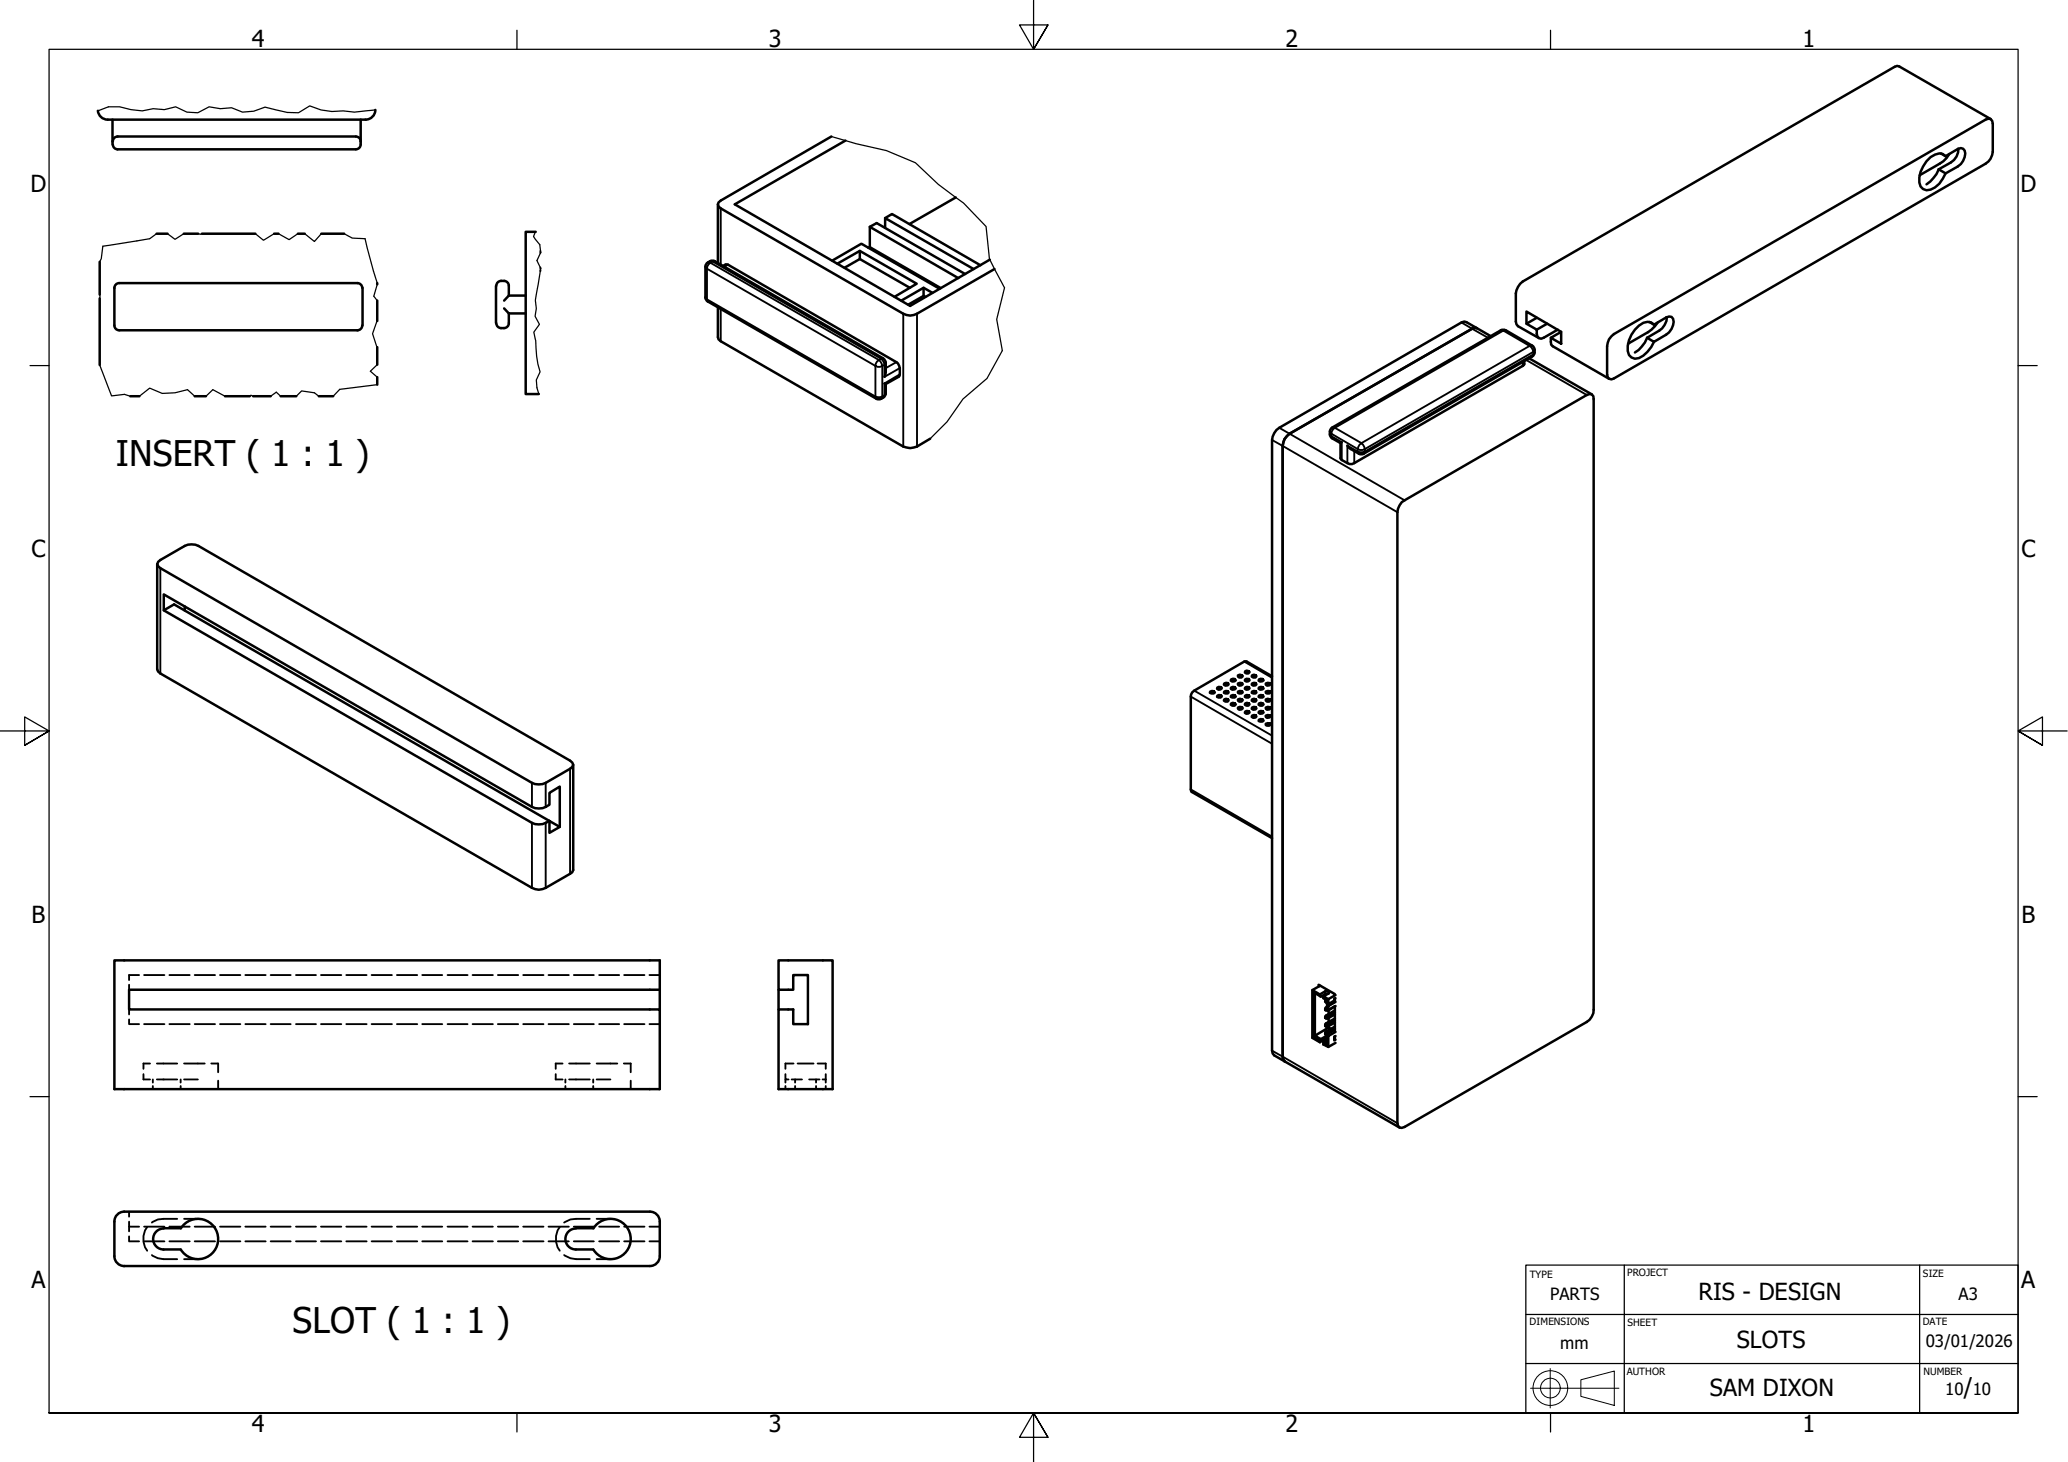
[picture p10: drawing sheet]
<svg xmlns="http://www.w3.org/2000/svg" width="420mm" height="297mm" viewBox="0 0 420 297" stroke-linecap="round" stroke-linejoin="round" font-family="sans-serif">
<!-- layer: Hidden (ISO) -->
<g fill="none" stroke="#000" stroke-width=".38">
<path d="M109.8 51v.1M109.8 51.2v.2M109.8 54.3v.3M109.8 54.8v.3M28.3 198.1h-2.1v1M29.3 198.1h4.1M34.4 198.1h4.1M39.6 198.1h4.1M44.7 198.1h4.1M49.8 198.1h4.2M55 198.1h4.1M60.1 198.1h4.1"/>
<path d="M65.2 198.1h4.1M70.4 198.1h4.1M75.5 198.1h4.1M80.6 198.1h4.2M85.8 198.1h4.1M90.9 198.1h4.1M96 198.1h4.1M101.2 198.1h4.1M106.3 198.1h4.1M111.4 198.1h4.2M116.6 198.1h4M121.7 198.1h4.1"/>
<path d="M126.8 198.1h4.1M132 198.1h2M26.2 207.1v1h2.1M26.2 200.1v1M26.2 205.1v1M29.1 218.2v1.1h1.4M29.3 208.1h4.1M30.5 216.1h-1.4v1.1M31.1 219.3v.6M31.9 216.1h4.1M31.9 219.3h4.1M34.4 208.1h4.1"/>
<path d="M36.7 219.3v.6M37.4 216.1h4.2M37.4 219.3h2.8M39.6 208.1h4.1M42.9 216.1h1.4v1.8M44.3 219.6v1.7M44.7 208.1h4.1M49.8 208.1h4.2M55 208.1h4.1M60.1 208.1h4.1M65.2 208.1h4.1M70.4 208.1h4.1"/>
<path d="M75.5 208.1h4.1M80.6 208.1h4.2M85.8 208.1h4.1M90.9 208.1h4.1M96 208.1h4.1M101.2 208.1h4.1M106.3 208.1h4.1M111.4 208.1h4.2M112.9 218.2v1.1h1.4M114.3 216.1h-1.4v1.1M114.9 219.3v.6M115.6 216.1h4.2"/>
<path d="M115.6 219.3h4.2M116.6 208.1h4M120.5 219.3v.6M121.2 216.1h4.2M121.2 219.3h2.8M121.7 208.1h4.1M126.7 216.1h1.4v1.8M126.8 208.1h4.1M128.1 219.6v1.7M132 208.1h2M159.6 218.2v1.1h.6M159.6 219.3v.6"/>
<path d="M160.8 219.3h2.1M161.2 216.1h-1.6v1.1M161.5 219.3v.6M162.1 216.1h3.2M164.4 219.3h2.1M165.8 219.3v.6M166.1 216.1h1.7v1.1M167.1 219.3h.7M167.8 218.2v1.7M31.1 220.6v.7M36.7 220.6v.7M114.9 220.6v.7"/>
<path d="M120.5 220.6v.7M159.6 220.6v.7M161.5 220.6v.7M165.8 220.6v.7M167.8 220.6v.7M26.2 251.2v1h2.1M26.2 248.2v2M26.2 246.2v1M26.2 249.2h2.1M29.3 249.2h4.1M29.3 252.2h4.1M29.9 249.3a4 4 0 0 0 0 4.8"/>
<path d="M30.9 255l1.2 .6 1.1 .2h2.8M34.4 249.2h4.1M34.4 252.2h4.1M36 247.6l-3.9 .2-1.2 .6M37.4 247.6h2.8M37.4 255.8h2.8M39.6 249.2h4.1M39.6 252.2h4.1M44.7 249.2h4.1M44.7 252.2h4.1M49.8 249.2h4.2M49.8 252.2h4.2"/>
<path d="M55 249.2h4.1M55 252.2h4.1M60.1 249.2h4.1M60.1 252.2h4.1M65.2 249.2h4.1M65.2 252.2h4.1M70.4 249.2h4.1M70.4 252.2h4.1M75.5 249.2h4.1M75.5 252.2h4.1M80.6 249.2h4.2M80.6 252.2h4.2"/>
<path d="M85.8 249.2h4.1M85.8 252.2h4.1M90.9 249.2h4.1M90.9 252.2h4.1M96 249.2h4.1M96 252.2h4.1M101.2 249.2h4.1M101.2 252.2h4.1M106.3 249.2h4.1M106.3 252.2h4.1M111.4 249.2h4.2M111.4 252.2h4.2"/>
<path d="M113.7 249.3a4 4 0 0 0 0 4.8M114.6 255l1.3 .6 1.1 .2h2.8M116.6 249.2h4M116.6 252.2h4M119.8 247.6l-3.9 .2-1.3 .6M121.2 247.6h2.8M121.2 255.8h2.8M121.7 249.2h4.1M121.7 252.2h4.1M126.8 249.2h4.1M126.8 252.2h4.1M132 249.2h2"/>
<path d="M132 252.2h2"/>
</g>
<!-- layer: Visible (ISO) -->
<g fill="none" stroke="#000" stroke-width=".51">
<path d="M19.9 22.5a2 2 0 0 0 2 1.8h52.4M22.9 24.3v5M22.9 29.4a.98 .98 0 0 0 1 .9M23.9 27.7h48.4a.98 .98 0 0 1 1 1M23.9 27.7a.98 .98 0 0 0-1 1M73.3 29.4a.98 .98 0 0 1-1 .9h-48.4M73.3 24.3v5M76.3 22.3a2 2 0 0 1-2 2M168.9 27.7l-22.5 13.1-.4 .3-.1 .4 .1 .5 .4 .3 37.1 21.4a2.75 2.75 0 0 0 2.8 0l15.8-9M171.8 28.6l-22.5 12.9 35.6 20.7 16.2-9.4M393.9 34.4a6.9 6.9 0 0 1-2.5 3.1M394.3 31.2l1 .5"/>
<path d="M395.3 31.7l2.5-1.4 .6-.2 .4 .1a1.88 1.88 0 0 1 0 2.5l-.4 .6-.6 .5-2.5 1.4-1.4-.8M395.3 31.7l-.6-.4a3.3 3.3 0 0 0-3.3 1.5 5.4 5.4 0 0 0-1.2 5.1 1.89 1.89 0 0 0 2.9 .2l.9-.8 1.3-2.1M396 31.3l-1.2 1.5-4.8 2.8M397.9 30.2a3.2 3.2 0 0 1-1.5 2.8l-2.5 1.4M404.4 24.2l-18.5-10.7-.5-.1-76 43.8a3.6 3.6 0 0 0-1.4 2.4v5.7l.1 .6 .3 .4 4.3 2.4M20.3 53.2v6.7M23.2 58.5v7.6M24.2 57.5a.98 .98 0 0 0-1 1M24.3 57.5h48.3a.98 .98 0 0 1 1 1M31.8 47.5h2.2M37.3 47.5h3M41 47.5h10.9"/>
<path d="M55.7 47.5h.9M60.5 47.5h1.4M65.3 47.5h4.6M73.7 58.5v7.6M76.6 57.5v.3M100.8 58.1v7.5M101.8 57.1h.6M101.8 57.1a.98 .98 0 0 0-1 1M102.4 57.1a.98 .98 0 0 1 1 1M103.4 58.1v2l-1 1M108.8 47.1h-2v33h2.7M143.8 53.3l-.3 .4-.2 .5v6.2"/>
<path d="M143.8 53.3l.7-.3 .7 .1 34.3 19.7M145.9 41.5v12M146.9 54l.7-.3 .3 .1 34.2 19.8a2.44 2.44 0 0 1 .5 3l-2.6 1.4M169.1 52.9l5.9-3.4 15.9 9.2M170.1 53.6l4.6-2.6 11.5 6.6-4.5 2.7M174.7 51v1.6l10.1 5.9M174.7 52.6l-3.1 1.8M176.7 50.2v-4.1l18 10.4M176.7 50.2l-.3 .1M176.7 50.2l14.4 8.3M176.7 46.1l1.4-.8 18 10.4M179.8 46.3v-2l18 10.4"/>
<path d="M179.8 44.3l1.4-.8 18 10.4M187.6 58.5v1.6l.4 .2M189.4 59.5l-1.8-1-4.5 2.6M194.2 40.1l-9.4 5.4M20.3 60.6v13.6M23.2 66.1a.98 .98 0 0 0 1 1M73.6 66.1a.98 .98 0 0 1-1 1h-48.3M76.6 61.1v4.1M76.6 70.5v3.6M76.6 76.6v1.6M100.8 65.7a.98 .98 0 0 0 1 1M101.8 66.7h.6"/>
<path d="M102.4 62.7l1 1h3.4M103.4 65.7a.98 .98 0 0 1-1 1M103.4 63.7v1.9M103.4 60.1h3.4M143.3 60.4l.2 .5 .3 .4M143.8 61.3l34.2 19.7a1.41 1.41 0 0 0 2-1.1M145.9 62.5v6l.1 .4 .4 .4 37.1 21.4a3.2 3.2 0 0 0 2.8 0l2.7-1.6M179.5 72.9l.3 .3 .2 .5M179.7 77.9l.3 .1M180 73.7v1.9l-.3 1M180 78v1.9M187.6 60.1l-3.1 1.8"/>
<path d="M300 66.7l-.4-.1-.5 .2-37.1 21.3a3 3 0 0 0-1.4 2.5v124.1l.4 .9M302.9 68.3l-5-2.8-.4-.2-.6 .2-37 21.4a3.3 3.3 0 0 0-1.5 2.5v124.1l.2 .5 .3 .4 2.1 1.2M305.9 67.1l-.5-.1-.5 .1-34.2 19.8M305.9 67.1l5.4 3.1M309.7 73.4l-.1 .8-.2 .1-34.7 20a3.2 3.2 0 0 1-2.3-1.2v-3.1M310.7 72.8l12.7 7.3M311.3 72.4l-34.2 19.8-.5 .1-.5-.1M311.3 70.2l.4 .4 .1 .5M311.8 71.1v.7l-.5 .6M312.2 64.6l-2.1 1.2M314.3 65.8l-2.1 1.2M315.1 68.6l.1 1.4 .3 .3 11.4 6.6"/>
<path d="M315.1 68.6l2.1-1.2v2.4zM316.5 67l-2.9 1.6-.5 .2-.4-.1-.3-.3-.2-1.4-2.1-1.2v-2.5l7.1 4.1M327.4 68.3l.5-.4 75.5-43.6 .6-.2 .4 .1 .3 .4 .2 .5v5.7a3.1 3.1 0 0 1-1.5 2.5l-76 43.8-.5-.2-.3-.3-.1-.5v-5.8l.4-1.4zM334.6 68.6a6.3 6.3 0 0 1-2.4 3M335.1 65.4l.9 .6M336 66a2.08 2.08 0 0 0-3 .2 5.6 5.6 0 0 0-2 5.9 1.84 1.84 0 0 0 2.9 .1l1.6-1.7 .5-1M336 66l2.5-1.5 .6-.2 .5 .1a1.9 1.9 0 0 1 0 2.5l-.5 .6-.6 .5-2.5 1.5-1.4-.9M336.8 65.5l-.6 .8-1.4 1.2-4 2.3M338.6 64.4a3.4 3.4 0 0 1-1.5 2.8l-2.5 1.4M26.5 80.5h1.8M39.6 80.5h2.2M45.7 80.5h5"/>
<path d="M51.4 80.5h3.6M57 80.5h3.2M64.8 80.5h2.9M270.7 86.9a1.46 1.46 0 0 0 0 2.2M270.7 89.1l1.7 .9M272.6 89.8l-.2 .2M273.7 90.5l.4 .5 2 1.2M31.9 114.6v21.4l.2 .4 .5 .4 75.5 43.6a2.75 2.75 0 0 0 2.8 0l4.9-2.9 .5-.3 .2-.4v-21.4M32.1 114.2l5.4-3.3a3.2 3.2 0 0 1 2.8 0l75.5 43.6 .5 .4 .2 .5-.2 .4-.5 .4-4.9 2.9a3.2 3.2 0 0 1-2.8 0l-75.5-43.7-.5-.4-.2-.4zM284.8 102l37.6-21.8 .6-.1h.4l.3 .4 .1 124.7a3 3 0 0 1-1.4 2.4l-37 21.4-.6 .2-.4-.1-.4-.4-.1-.5v-124.1l.1-.7zM33.3 124l2.1-1.2 76.2 44v2.4l2.1-1.2-2.1-1.2a3.5 3.5 0 0 1-3.5 .4l-74.8-43.2v-3.2l74.8 43.1a3.4 3.4 0 0 0 3.5-.4v-2.4l2.1-1.3v8.2M37.5 123.2v.8"/>
<path d="M247.3 139.7l.8-.1 .1 .3-.6 .2-.3-.2zM248.7 138.9l.8-.1 .1 .3-.2 .1-.4 .1-.3-.2zM250.1 139.7l.8-.1 .2 .3-.7 .2-.3-.2zM250.1 138h.8l.2 .2-.7 .3-.3-.2zM251.5 138.9l.8-.1 .2 .3-.7 .2-.3-.2zM251.5 137.2l.4-.1 .4 .1 .2 .2-.3 .3h-.4l-.3-.2zM253 136.4l.3-.1 .4 .1 .2 .2-.3 .2h-.4l-.3-.2zM253 138h.7l.2 .2-.7 .3-.3-.2zM253 139.7l.7-.1 .2 .3-.7 .2-.3-.2zM254.4 137.2l.4-.1 .5 .3-.2 .3h-.5l-.3-.2zM254.4 138.9l.7-.1 .2 .3-.2 .1-.5 .1-.3-.2zM255.8 139.7l.7-.1 .2 .3-.7 .2-.3-.2z"/>
<path d="M255.8 138h.7l.2 .2-.7 .3-.3-.2zM257.2 138.9l.8-.1 .1 .3-.7 .2-.2-.2zM258.4 137.4l-5.1-3h-.5l-10.2 5.9-.3 .3-.4 .9 .1 19.2 16.4 9.6M245.9 140.5l.7-.1 .2 .3-.2 .2h-.5l-.3-.1zM247.3 141.3h.8l.1 .2-.2 .2h-.4l-.3-.1zM248.7 142.1l.4-.1 .5 .3-.2 .2h-.4l-.3-.1zM248.7 140.5l.8-.1 .1 .3-.2 .2h-.4l-.3-.1zM250.1 141.3h.8l.2 .2-.3 .2h-.4l-.3-.1zM250.1 142.9l.4-.1 .6 .3-.3 .3h-.4l-.3-.2zM251.5 140.5l.8-.1 .2 .3-.3 .2h-.4l-.3-.1zM251.5 143.7h.8l.2 .2-.7 .3-.3-.2zM251.5 142.1l.4-.1 .4 .1 .2 .2-.3 .2h-.4l-.3-.1z"/>
<path d="M253 142.9l.3-.1 .4 .1 .2 .2-.3 .3h-.4l-.3-.2zM253 144.6l.7-.1 .2 .3-.7 .2-.3-.2zM253 141.3h.7l.2 .2-.3 .2h-.4l-.3-.1zM254.4 140.5l.7-.1 .2 .3-.2 .2h-.5l-.3-.1zM254.4 145.4l.7-.1 .2 .3-.2 .2h-.5l-.3-.1zM254.4 142.1l.4-.1 .5 .3-.2 .2h-.5l-.3-.1zM254.4 143.7h.7l.2 .2-.2 .2-.5 .1-.3-.2zM255.8 141.3h.7l.2 .2-.2 .2h-.5l-.3-.1zM255.8 142.9l.4-.1 .5 .3-.2 .3h-.5l-.3-.2zM255.8 146.2h.7l.2 .2-.2 .2h-.5l-.3-.1zM255.8 144.6l.7-.1 .2 .3-.7 .2-.3-.2zM257.2 143.7h.8l.1 .2-.7 .3-.2-.2z"/>
<path d="M257.2 147.1l.8-.1 .1 .2-.2 .2h-.5l-.2-.1zM257.2 145.4l.8-.1 .1 .3-.7 .2-.2-.1zM257.2 142.1l.4-.1 .4 .1 .1 .2-.2 .2h-.5l-.2-.1zM257.2 140.5l.8-.1 .1 .3-.2 .2h-.5l-.2-.1zM158.2 195.1h11v26.2h-11v-16.2h3v3h2.9v-10h-2.9v3h-3zM134 201.1h-107.8v4h107.8v16.2h-110.8v-26.2h110.8v10M158.2 201.1v4M261 215.6l23.4 13.5M266.6 201.2l1.6 .8v.4l-1.4-.9v9.1M267.1 201.8v8.6l-.3 .2 1.4 .8M267.9 200.5v-.4l3.3 1.9v.1M268.2 202l1-.6h.7l.2 .3-.2 .2-1 .5 1 .6"/>
<path d="M268.2 200.3l-1.6 .9v9.7l1.6 .9M268.9 202.4v.4l.7 .4v1.9l.3 .1M269.2 209.9l.2 .1v.2l-.2-.1zM269.2 203.3l.2 .1v.3l-.2-.1zM269.2 206.6l.2 .3zM269.2 208.2l.2 .1v.3l-.2-.1zM269.2 205l.2 .3-.2-.1zM269.4 209.6l-.2 .3M269.4 203.1l-.2 .2M269.4 206.4l-.2 .2M269.4 207.9l-.2 .3M269.4 204.7l-.2 .3"/>
<path d="M269.4 210l.3-.2v.3M269.4 210.2h.2M269.4 203.7h.2M269.4 206.9h.3M269.4 208.6h.3M269.4 205.3h.3M269.6 210.6l-1.2 .5-.2 .7 1-.7h.4M269.6 204.6l-.2 .1 .2 .1M269.6 203.4h-.2M269.6 211.3l-.6 .3M269.6 210.4l.3 .1M269.6 205l-.2 .1"/>
<path d="M269.7 205.2v.1l1.5-.8v5.1M269.7 204.4h.2M269.8 201.9h-.3l-1.1 .6-.2-.1M269.9 208.5v.3l.5 .2M269.9 208.8l-2.8 1.6 1.3 .7M269.9 205.2v.8M269.9 206.8v.8M271 203.3v.3l-1.3 .8v-.5l.2 .1M271.2 209l-1.5 .8-.3-.2M271.2 209.2l-1.6 1v2.1l-.7-.5 .1-.2 .6 .2M271.2 205.3l-1.8 1.1 .3 .2 1.5-.9M271.2 206.1l-1.5 .8v-.3l-.3 .1"/>
<path d="M271.2 206.9l-1.8 1 .3 .3 1.5-.9M271.2 207.8l-1.5 .8v-.4l-.3 .1M271.2 202.9v.6M271.2 210.6v.6M271.2 208.6l-1.8 1M271.2 210.9h-.1M271.2 203.1l-.1 .1M271.3 209.7l-1.4 .8v2.2l-1-.5v-.4M271.3 210.5l-.2 .1v.8l.2-.1M271.3 202.2l-1.4 .8v1l1.2-.7v-.4l.2-.1M271.3 203.6l-1.4 .8v.8l1.4-.8M271.3 211.9l-1.4 .8"/>
<path d="M23.2 248.2v7M23.2 255.2a2 2 0 0 0 2 2M25.2 257.2h106.8M25.2 246.2h106.8M25.2 246.2a2 2 0 0 0-2 2M33.2 249.5h3.5M36.7 249.6a4.1 4.1 0 0 1 6.2-1 4.1 4.1 0 0 1 0 6.2 4.1 4.1 0 0 1-6.2-.9h-3.5a2.13 2.13 0 0 1-2.1-2.2 2.13 2.13 0 0 1 2.1-2.1M117 249.6a2.13 2.13 0 0 0-2.1 2.1 2.13 2.13 0 0 0 2.1 2.2M117 249.5h3.5M117 253.9h3.5M120.6 249.6a4.1 4.1 0 0 1 6.1-1 4.1 4.1 0 0 1 0 6.2 4.1 4.1 0 0 1-6.1-.9M132 246.2a2 2 0 0 1 2 2"/>
<path d="M134 255.2a2 2 0 0 1-2 2M134 248.2v7"/>
</g>
<!-- layer: Visible Narrow (ISO) -->
<g fill="none" stroke="#000" stroke-width=".38">
<path d="M143.8 53.3l.5 .1-.3 .3-.4 .9-.3-.4M144.3 53.1h.9M144.3 53.4l.5-.3 34.2 19.8-.4 .2zM146.4 42.3v11.5M147.9 53.8l-.7 .4M143.3 60.4l.5 .9M146.4 62.8v6.5M177.9 74.3l-34.3-19.7v6.2l34.3 19.8M177.9 74.3v6.3M178.2 73.5l.4-.4 .3 .4 .4 .8-.5 .2-.9-.2zM179.5 72.8l-.5 .1 .6 .7 .1 .6 .3-.5M180 79.9l-.5 .9"/>
<path d="M182.1 73.6l-2.1 1.2M182.8 74.8l-3.1 1.8v-2.4l-.4 .1v6.3l.4-.3v-2.4l3.1-1.8M183.5 63.7v27M186.3 63.7v27M296.9 65.5l5.4 3.1M304.9 67.1h1M309.4 73.5v.8M310.1 73.1l12.3 7.1M311.3 70.2l-.5 .1 .3 .3 .4 .9 .3-.4M311.8 71.6l-.5 .8M177.9 80.6l.2 .4M177.9 80.6l.4 .1 1-.1-.2 .4"/>
<path d="M258.4 89.4l25.5 14.7M259.9 86.9l25.5 14.7M270.2 88.3l.5 .8M270.7 86.9h.5M271.2 86.9l-.4 .3-.3 .9-.3-.4M271.2 86.9l34.2-19.7 5.4 3.1-34.2 19.7M271.2 86.9l5.4 3.1M272.6 93.5v-3.7l-2.1-1.2v-.5l5.3 3.1v.5l-2.1-1.2v3.6M275.1 91.7v2.4M276.1 92.2l-.3-.5 .5 .2 1-.2-.2 .5M276.2 90.3l.4-.3 .3 .3 .4 .9-.4 .2h-.6l-.5-.2zM277.3 91.2l34.2-19.7v.5l-34.2 19.7z"/>
<path d="M32.6 115.4v21.4M252.8 134.4l5.6 3.3M108.1 159.1v4.8M110.9 159.1v4.8M115.8 156.2v21.3M241.9 141.5l16.5 9.6M242.6 140.3l15.8 9.2M108.1 167.2v13.2M110.9 167.2v13.2M241.9 160.4l16.5 9.6M258.4 213.5l25.5 14.7M269.2 201.4v.6"/>
<path d="M269.2 210.6v.5"/>
</g>
<!-- layer: Break Line (ISO) -->
<g fill="none" stroke="#000" stroke-width=".25">
<path d="M76.3 22.3l-4.3 .5-2.3-.3-2.3 .2-2.2-.4-2.3-.8-2.3 1.4-2.2-.1-4.6-1-2.2 .8-2.3 .2-2.2-.9-2.3 .2-2.3-.4-2.3 1.2-2.2-.1-2.3-1.1-2.3 .6-2.3-.2-2.2 .4-2.3-.2-2.3-.6h-2.3l-2.1 .8M168.9 27.7l5 1.5 6.2 1.4 5.9 2.5 4.6 4.4 5.2 3.8 4.5 4.7 .7 6.8 3.1 5.7-1.6 6.4 1.1 6.3-3.1 5.7-4.9 4.2-3.2 4.6-3.4 3.4M20.3 59.9v.7M31.8 47.5l-1.4 1-9.5 1.5-.3 2.6-.3 .6M34 47.5l1.6 1.1 1.7-1.1M40.3 47.5l.4 .1 .3-.1M51.9 47.5l1.6 1.3 2.2-1.3M56.6 47.5l2.1 1.2 1.8-1.2M61.9 47.5l2 1.6 1.4-1.6M69.9 47.5l1.7 .9 2.6 .1 2.4 9M76.6 57.8l-.7 2.4 .7 .9M108.8 47.1l-.4 1 1.3 1.6 .2 1.6-.8 1.6 .8 1.6-.9 4.9a6 6 0 0 0 0 3.3l-.3 1.5 .9 1.7-1.1 1.6 .3 1.6a20.6 20.6 0 0 0 .9 6.5l-.7 1.6 .1 1.6 .4 1.3"/>
<path d="M20.3 74.2l2.4 6.2 2.6-.3 1.2 .4M76.6 78.2l-7.6 .9-1.3 1.4M76.6 65.2l-.9 2.6 .9 2.7M76.6 74.1l-1.4 1.3 1.4 1.2M28.3 80.5l2.1-1.6 2.6 1 2.6-.1 2.5-.6 1.5 1.3M41.8 80.5l1.4-1.3 2.5 1.3M50.7 80.5l.3-.2 .4 .2M55 80.5l1.1-.8 .9 .8M60.2 80.5l1.1-1.1 2.6 .4 .9 .7"/>
</g>
<!-- layer: Centerline (ISO) -->
<g fill="none" stroke="#000" stroke-width=".25">
<path d="M105 6.1v3.9M210 0v10l-2.9-4.9h5.8l-2.9 4.9 2.9-4.9M315 6.1v3.9M6.1 74.3h3.9M410 74.3h3.9M0 148.5h10l-5-2.8v5.7l5-2.9-5 2.9M420 148.5h-10l5-2.8v5.7l-5-2.9 5 2.9M6.1 222.8h3.9M410 222.8h3.9M10 287.1v-277.1h400v277.1h-400h400M105 287.1v3.8M212.9 292l-2.9-4.9 2.9 4.9h-5.8l2.9-4.9v9.9"/>
<path d="M315 287.1v3.8"/>
</g>
<!-- layer: Title (ISO) -->
<g fill="none" stroke="#000" stroke-width=".2">
<path d="M315 278.1v4h13.9M311 282.1h4v4M321.2 280.3l6.8-1.7v6.9l-6.8-1.8z"/>
<circle cx="315" cy="282" r="3.5"/>
<circle cx="315" cy="282" r="2"/>
</g>
<path d="M330 257h-20v30.1h20M390 257h20v30.1h-80M310 277h100M310 267.1h20v20M410 267.1h-80v-10.1h60v30.1" fill="none" stroke="#000" stroke-width=".25"/>
<g font-size="7.2">
<text x="23.6" y="94.7">INSERT ( 1 : 1 )</text>
<text x="59.4" y="270.9">SLOT ( 1 : 1 )</text>
</g>
<g font-size="4.8">
<text x="51.2" y="9.6">4</text>
<text x="156.2" y="9.6">3</text>
<text x="261.2" y="9.6">2</text>
<text x="366.2" y="9.6">1</text>
<text x="6.2" y="38.9">D</text>
<text x="410.5" y="38.9">D</text>
<text x="6.4" y="113.1">C</text>
<text x="410.7" y="113.1">C</text>
<text x="6.4" y="187.4">B</text>
<text x="410.7" y="187.4">B</text>
<text x="6.4" y="261.7">A</text>
<text x="410.7" y="261.7">A</text>
<text x="345.1" y="264.1">RIS - DESIGN</text>
<text x="352.9" y="273.8">SLOTS</text>
<text x="347.4" y="283.6">SAM DIXON</text>
<text x="399" y="283.4">/</text>
<text x="51.2" y="290.9">4</text>
<text x="156.2" y="290.9">3</text>
<text x="261.2" y="290.9">2</text>
<text x="366.2" y="290.9">1</text>
</g>
<g font-size="3.4">
<text x="315" y="264.1">PARTS</text>
<text x="397.9" y="264.2">A3</text>
<text x="317" y="274">mm</text>
<text x="391.3" y="273.6">03/01/2026</text>
<text x="395.2" y="283.4">10</text>
<text x="400.8" y="283.4">10</text>
</g>
<g font-size="2">
<text x="310.8" y="259.6">TYPE</text>
<text x="330.6" y="259.3">PROJECT</text>
<text x="390.7" y="259.4">SIZE</text>
<text x="310.8" y="269.3">DIMENSIONS</text>
<text x="330.6" y="269.4">SHEET</text>
<text x="390.7" y="269.3">DATE</text>
<text x="330.5" y="279.3">AUTHOR</text>
<text x="390.8" y="279.3">NUMBER</text>
</g>
</svg>
